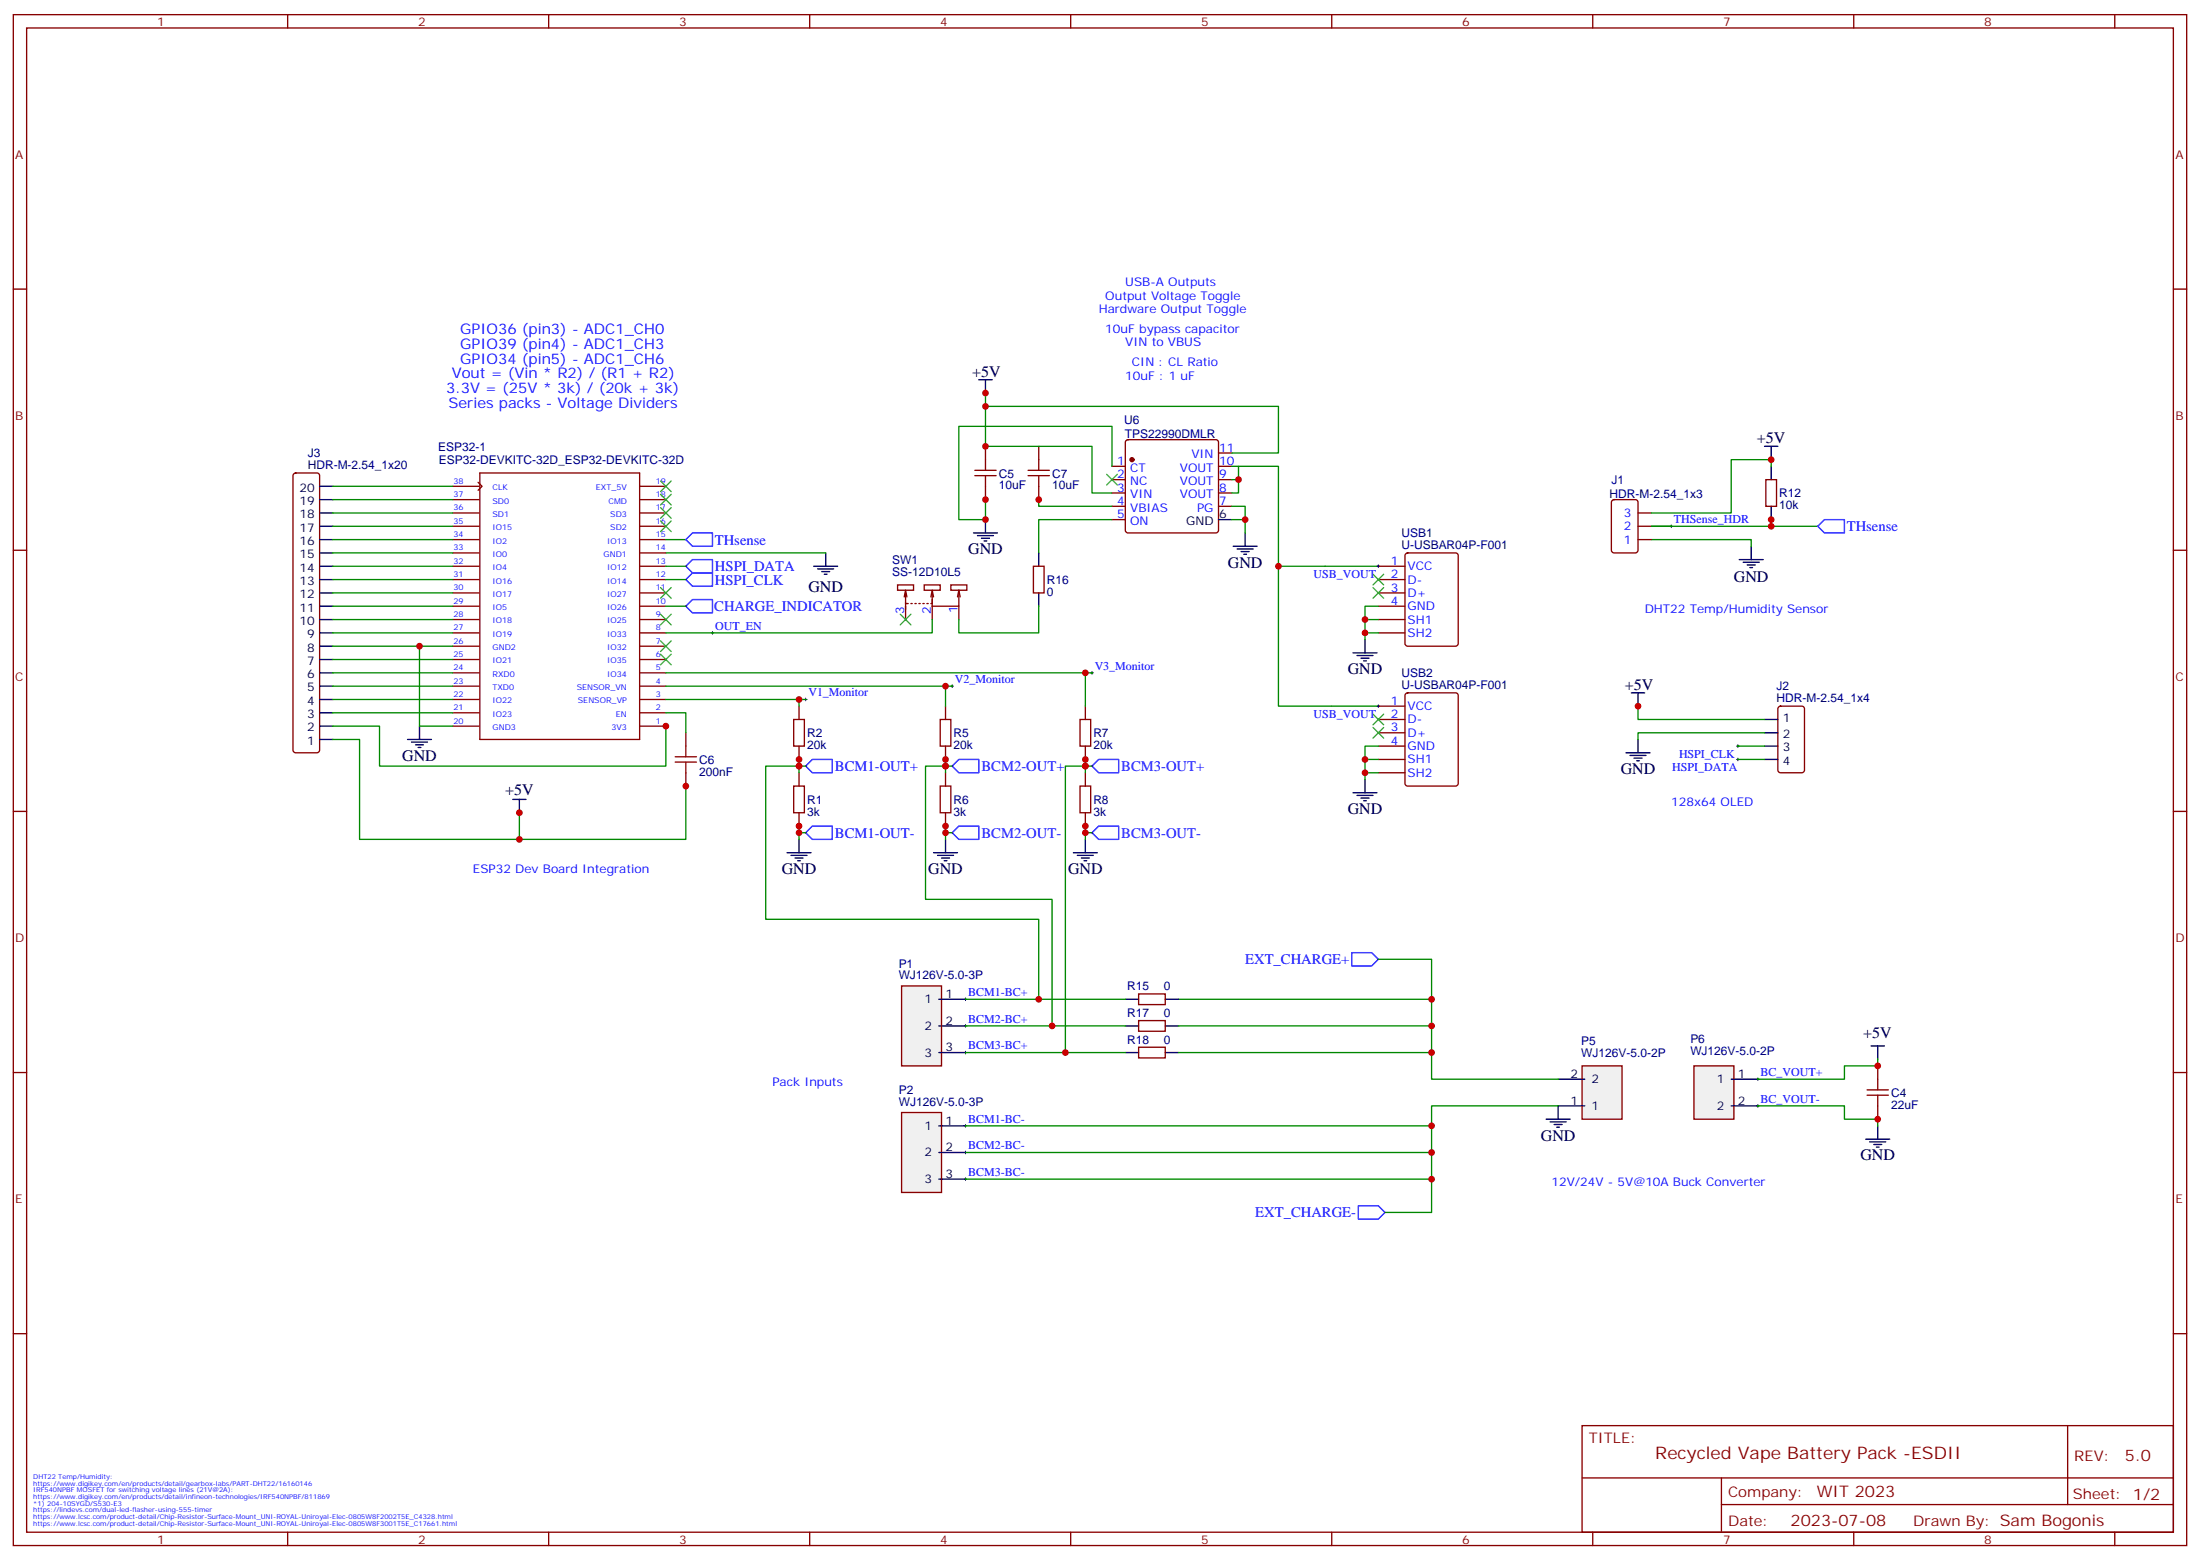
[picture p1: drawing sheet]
<svg xmlns="http://www.w3.org/2000/svg" width="583mm" height="413mm" viewBox="0 0 583 413" stroke-linecap="round" stroke-linejoin="round" font-family="sans-serif">
<g fill="none" stroke="#870000" stroke-width=".35">
<path d="M3.5 3.9h575.8v405.3h-575.8zM7.1 7.4h568.6v398.3h-568.6zM76.2 3.9v3.5M145.3 3.9v3.5M214.5 3.9v3.5M283.6 3.9v3.5M352.8 3.9v3.5M421.9 3.9v3.5M491.1 3.9v3.5M560.2 3.9v3.5M3.5 76.6h3.6M575.7 76.6h3.6"/>
<path d="M261.1 118.2v6.3M275.2 118.2v6.3M298.3 116.6l.5-.2h23.3a.71 .71 0 0 1 .7 .7v23.3l-.2 .5-.5 .2h-23.3l-.5-.2-.2-.5v-23.3zM322.8 119.9h3.5M77.8 125.4l.5-.2h5.7a.71 .71 0 0 1 .7 .7v72.7l-.3 .5-.4 .2h-5.7l-.5-.2-.2-.5v-72.7zM119.9 128.8h7M119.9 132.3h7M119.9 139.3h7M119.9 135.8h7M126.6 127.7l1.1 1.1-1.1 1M127.1 125.2h42.3v70.6h-42.3zM169.4 128.8h7"/>
<path d="M169.4 132.3h7M169.4 139.3h7M169.4 135.8h7M258.2 124.5h5.7M258.2 125.9h5.7M261.1 125.9v6.4M272.3 124.5h5.7M272.3 125.9h5.7M275.2 125.9v6.4M294.6 123.5h3.5M294.6 127h3.5M294.6 130.5h3.5"/>
<path d="M294.6 134.1h3.5M294.6 137.6h3.5M322.8 123.5h3.5M322.8 127h3.5M322.8 130.5h3.5M322.8 134.1h3.5M427.1 132.5l.5-.2h5.6a.71 .71 0 0 1 .7 .7v13l-.7 .4h-5.6l-.5-.2-.2-.5v-12.7zM433.9 139.3h3.5M433.9 135.8h3.5M467.8 127h2.8v7.1h-2.8zM3.5 145.7h3.6M119.9 146.4h7"/>
<path d="M119.9 142.9h7M119.9 149.9h7M119.9 153.5h7M119.9 157h7M169.4 146.4h7M169.4 142.9h7M169.4 149.9h7M169.4 153.5h7M169.4 157h7M237.8 154.9h4.2v1.4h-4.2zM239.5 158l.4-1.7 .3 1.7M239.9 157v2.8h.7"/>
<path d="M239.9 159.6v4.4M241.3 159.8h.4M242.4 159.8h.3M243.4 159.8h.4M244.5 159.8h.3M244.8 154.9h4.3v1.4h-4.3zM245.5 159.8h.4M246.6 158l.3-1.7 .4 1.7M246.9 157v2.8h-.3M246.9 158.8v5.2M251.9 154.9h4.2v1.4h-4.2zM254 156.3v4.2h-7.1"/>
<path d="M254 156.3l.4 1.7M254 156.3l-.4 1.7M273.8 149.9h2.8v7.1h-2.8zM365.1 149.9h7.1M365.1 153.5h7.1M365.1 157h7.1M372.4 146.6l.5-.2h12.7a.71 .71 0 0 1 .7 .7l-.1 23.6-.6 .4h-12.7l-.5-.2-.2-.5v-23.3zM433.9 142.9h3.5M575.7 145.7h3.6M119.9 171.1h7M119.9 160.5h7M119.9 164h7"/>
<path d="M119.9 167.6h7M119.9 174.6h7M119.9 178.2h7M169.4 171.1h7M169.4 160.5h7M169.4 164h7M169.4 167.6h7M169.4 174.6h7M169.4 178.2h7M254 160.5v3.5M365.1 160.5h7.1M365.1 164h7.1"/>
<path d="M365.1 167.6h7.1M119.9 192.3h7M119.9 188.7h7M119.9 185.2h7M119.9 181.7h7M169.4 192.3h7M169.4 188.7h7M169.4 185.2h7M169.4 181.7h7M181.7 194v3.6M210.3 190.5h2.8v7.1h-2.8zM211.7 187v3.5"/>
<path d="M211.7 197.6v3.5M249.1 190.5h2.8v7.1h-2.8zM250.5 187v3.5M250.5 197.6v3.5M286.1 190.5h2.8v7.1h-2.8zM287.5 187v3.5M287.5 197.6v3.5M365.1 197.6h7.1M365.1 194h7.1M365.1 190.5h7.1M365.1 187h7.1M372.4 183.7l.5-.3h12.7a.71 .71 0 0 1 .7 .8l-.1 23.5-.6 .4h-12.7l-.5-.2-.2-.5v-23.2z"/>
<path d="M471.2 187.2l.5-.2h5.6a.71 .71 0 0 1 .7 .7l-.1 16.5-.6 .4h-5.6l-.5-.2-.2-.5v-16.2zM3.5 214.8h3.6M181.7 204.6v3.5M210.3 208.1h2.8v7.1h-2.8zM211.7 204.6v3.5M211.7 215.2v3.5M249.1 208.1h2.8v7.1h-2.8zM250.5 204.6v3.5M250.5 215.2v3.5M286.1 208.1h2.8v7.1h-2.8zM287.5 204.6v3.5M287.5 215.2v3.5"/>
<path d="M365.1 204.6h7.1M365.1 201.1h7.1M575.7 214.8h3.6M3.5 284h3.6M494.6 290h5.6M494.6 288.6h5.6M497.4 282.2v6.4M497.4 290v6.3M575.7 284h3.6M3.5 353.1h3.6M575.7 353.1h3.6M419.1 377.5h156.6v28.2h-156.6z"/>
<path d="M547.7 377.5v20.9M419.1 391.3h156.5M456 398.4h119.6M456 391.3v14.1M76.2 405.7v3.5M145.3 405.7v3.5M214.5 405.7v3.5M283.6 405.7v3.5M352.8 405.7v3.5M421.9 405.7v3.5M491.1 405.7v3.5M560.2 405.7v3.5"/>
</g>
<g fill="none" stroke="#000" stroke-width=".35">
<path d="M259.3 100.5h3.5M261.1 100.5v3.6M467.4 118.2h3.6M469.2 118.2v3.5M84.7 139.3h3.5M84.7 135.8h3.5M84.7 132.3h3.5M84.7 128.8h3.5M261.1 137.6v3.5M322.8 137.6h3.5M469.2 123.5v3.5M469.2 134.1v3.5"/>
<path d="M84.7 149.9h3.5M84.7 157h3.5M84.7 153.5h3.5M84.7 146.4h3.5M84.7 142.9h3.5M215.5 149.9h6.4M216.6 150.6h4.2M217.7 151.3h2.1M218.4 152h.7M218.7 146.4v3.5M257.9 141.1h6.3M258.9 141.8h4.3"/>
<path d="M260 142.5h2.1M260.7 143.2h.7M275.2 146.4v3.5M275.2 157v3.5M326.7 144.6h6.3M327.7 145.3h4.3M328.8 146.1h2.1M329.5 146.8h.7M329.8 141.1v3.5M460.7 148.2h6.4M461.8 148.9h4.2M462.8 149.6h2.2"/>
<path d="M463.5 150.3h.8M463.9 144.6v3.6M84.7 178.2h3.5M84.7 174.6h3.5M84.7 171.1h3.5M84.7 167.6h3.5M84.7 164h3.5M84.7 160.5h3.5M358.4 172.9h6.4M359.5 173.6h4.2M360.5 174.3h2.2M361.2 175h.7"/>
<path d="M361.6 169.3v3.6M84.7 195.8h3.5M84.7 192.3h3.5M84.7 188.7h3.5M84.7 185.2h3.5M84.7 181.7h3.5M107.9 195.8h6.4M109 196.5h4.2M110.1 197.2h2.1M110.8 197.9h.7M111.1 192.3v3.5M430.7 199.3h6.4"/>
<path d="M432.2 183.4h3.5M433.9 183.4v3.6M433.9 195.8v3.5M467.4 190.5h3.6M467.4 194h3.6M467.4 197.6h3.6M135.8 211.7h3.5M137.6 211.7v3.5M358.4 209.9h6.4M359.5 210.6h4.2M360.5 211.3h2.2M361.2 212h.7"/>
<path d="M361.6 206.4v3.5M431.8 200h4.2M432.9 200.7h2.1M433.6 201.4h.7M467.4 201.1h3.6M208.5 225.8h6.3M209.5 226.5h4.3M210.6 227.2h2.1M211.3 227.9h.7M211.7 222.2v3.6M247.3 225.8h6.3M248.4 226.5h4.2"/>
<path d="M249.4 227.2h2.1M250.1 227.9h.7M250.5 222.2v3.6M284.3 225.8h6.4M285.4 226.5h4.2M286.5 227.2h2.1M287.2 227.9h.7M287.5 222.2v3.6M495.7 276.9h3.5M497.4 276.9v3.6M497.4 298.1v3.5M494.2 301.6h6.4"/>
<path d="M495.3 302.3h4.2M496.4 303h2.1M497.1 303.7h.7"/>
</g>
<g fill="none" stroke="#008700" stroke-width=".35">
<path d="M261.1 104.1v3.5M326.3 119.9h12.4v-12.3h-77.6v10.6h28.2v12.3h5.3M88.2 139.3h31.7M88.2 128.8h31.7M88.2 132.3h31.7M88.2 135.8h31.7M275.2 132.3v1.8h19.4M294.6 137.6h-19.4v8.8M294.6 123.5v-10.6h-40.6v24.7h7.1v-5.3M326.3 137.6h3.5v3.5M326.3 123.5h12.4v63.5h14.1M326.3 134.1h3.5v3.5"/>
<path d="M328.1 123.5v3.5h-1.8M328.1 127v3.5h-1.8M469.2 123.5v-1.8h-10.6v14.1h-21.2M469.2 137.6v1.7h-31.8M469.2 139.3h12.3M88.2 142.9h31.7M88.2 146.4h31.7M88.2 149.9h31.7M88.2 153.5h31.7M88.2 157h31.7M176.4 142.9h5.3M176.4 146.4h42.3"/>
<path d="M351 149.9h14.1M437.4 142.9h26.5v1.7M88.2 164h31.7M88.2 167.6h31.7M88.2 160.5h31.7M88.2 178.2h31.7M88.2 171.1h22.9M88.2 174.6h31.7M119.9 171.1h-8.8v21.2h8.8M176.4 178.2h111.1v8.8M361.6 164h3.5M361.6 167.6h3.5"/>
<path d="M365.1 160.5h-3.5v8.8M88.2 192.3h12.3v10.5h75.9v-10.5M88.2 188.7h31.7M88.2 185.2h31.7M88.2 181.7h31.7M176.4 181.7h74.1v5.3M176.4 185.2h35.3v1.8M176.4 188.7h5.3v5.3M365.1 197.6h-3.5v8.8M433.9 187v3.5h33.5M460.4 197.6h7M467.4 194h-33.5v1.8"/>
<path d="M250.5 201.1v3.5M250.5 218.7v3.5M287.5 201.1v3.5M287.5 218.7v3.5M361.6 201.1h3.5M361.6 204.6h3.5M460.4 201.1h7"/>
</g>
<path d="M188.4 167.6h.7M188.7 167.2v.7M288.9 178.2h.7M289.3 177.8v.7M213.1 185.2h.7M213.4 184.9v.7M251.9 181.7h.7M252.2 181.3v.7M460 197.6h.7M460.4 197.2v.7M460 201.1h.7M460.4 200.7v.7" fill="none" stroke="#000" stroke-width=".26"/>
<g fill="none" stroke="#3c3" stroke-width=".35">
<path d="M175 130.9l2.8 2.8M175 134.4l2.8 2.8M175 137.9l2.8 2.9M175 127.4l2.8 2.8M177.8 130.9l-2.8 2.8M177.8 134.4l-2.8 2.8M177.8 137.9l-2.8 2.9M177.8 127.4l-2.8 2.8M293.2 125.6l2.8 2.8M296 125.6l-2.8 2.8M175 155.6l2.8 2.8M177.8 155.6l-2.8 2.8"/>
<path d="M363.7 152l2.8 2.9M363.7 155.6l2.8 2.8M366.5 152l-2.8 2.9M366.5 155.6l-2.8 2.8M175 162.6l2.8 2.9M175 169.7l2.8 2.8M175 173.2l2.8 2.8M177.8 162.6l-2.8 2.9M177.8 169.7l-2.8 2.8M177.8 173.2l-2.8 2.8M238.5 162.6l2.8 2.9M241.3 162.6l-2.8 2.9"/>
<path d="M363.7 189.1l2.8 2.8M363.7 192.6l2.8 2.8M366.5 189.1l-2.8 2.8M366.5 192.6l-2.8 2.8"/>
</g>
<path d="M181.7 197.6v2.8M178.9 201.8h5.6M178.9 200.4h5.6M181.7 201.8v2.8" fill="none" stroke="#a10000" stroke-width=".35"/>
<circle cx="299.9" cy="121.7" r=".53" fill="#870000" stroke="#870000" stroke-width=".35"/>
<path d="M238.8 261.1h10.6v21.1h-10.6z" fill="#f0f0f0" stroke="#870000" stroke-width=".35"/>
<path d="M248.7 264.6h7.1M248.7 271.6h7.1M248.7 278.7h7.1" fill="none" stroke="#000" stroke-width=".35"/>
<path d="M238.8 294.6h10.6v21.1h-10.6z" fill="#f0f0f0" stroke="#870000" stroke-width=".35"/>
<path d="M248.7 298.1h7.1M248.7 305.2h7.1M248.7 312.2h7.1" fill="none" stroke="#000" stroke-width=".35"/>
<path d="M483.3 137.6h5.3v3.5h-5.3l-1.8-1.8zM181.7 142.9l1.7-1.8h5.3v3.5h-5.3zM181.7 153.5l1.7-1.8h5.3v3.5h-5.3zM181.7 149.9l1.7-1.7h5.3v3.5h-5.3zM213.4 202.8l1.8-1.7h5.3v3.5h-5.3zM252.2 202.8l1.8-1.7h5.3v3.5h-5.3zM289.3 202.8l1.7-1.7h5.3v3.5h-5.3zM291 218.7h5.3v3.5h-5.3l-1.7-1.7zM213.4 220.5l1.8-1.8h5.3v3.5h-5.3zM252.2 220.5l1.8-1.8h5.3v3.5h-5.3z" fill="none" stroke="#00f" stroke-width=".35"/>
<path d="M176.4 149.9h5.3M176.4 153.5h5.3M211.7 218.7v1.8h1.7M211.7 201.1v1.7h1.7M211.7 202.8v1.8M250.5 202.8h1.7M287.5 202.8h1.8M211.7 220.5v1.7M250.5 220.5h1.7M287.5 220.5h1.8" fill="none" stroke="#008700" stroke-width=".35"/>
<path d="M419.1 282.2h10.6v14.1h-10.6z" fill="#f0f0f0" stroke="#870000" stroke-width=".35"/>
<path d="M412.7 292.8h7.1M412.7 285.7h7.1" fill="none" stroke="#000" stroke-width=".35"/>
<path d="M448.7 282.2h10.6v14.1h-10.6z" fill="#f0f0f0" stroke="#870000" stroke-width=".35"/>
<g fill="none" stroke="#000" stroke-width=".35">
<path d="M298.1 264.6h3.5M298.1 271.6h3.5M298.1 278.7h3.5M308.7 264.6h3.5M308.7 271.6h3.5M308.7 278.7h3.5M409.6 296.3h6.3M410.6 297h4.3M411.7 297.7h2.1M412.4 298.4h.7M412.7 292.8v3.5M458.6 285.7h7.1"/>
<path d="M458.6 292.8h7.1"/>
</g>
<g fill="none" stroke="#008700" stroke-width=".35">
<path d="M437.4 139.3h5.3M338.7 149.9h12.3M176.4 160.5h5.3M246.9 164v3.6h-70.5M275.2 160.5v7.1h-21.2v-3.6M287.5 178.2h1.8M88.2 195.8h7v26.4h42.4M211.7 185.2h1.7M250.5 181.7h1.7M352.8 187h12.3M181.7 208.1v14.1h-44.1v-7M211.7 202.8h-8.9v40.6h72.4v21.2"/>
<path d="M250.5 202.8h-5.3v35.3h33.5v33.5M287.5 202.8h-5.3v75.9M365.1 254h14.1v10.6h-67M255.8 264.6h42.3M255.8 271.6h42.3M255.8 278.7h42.3M312.2 271.6h67M312.2 278.7h67M379.2 264.6v21.1h33.5M255.8 298.1h123.4v7.1h-123.4M412.7 292.8h-33.5v5.3M465.7 292.8h22.9v3.5h8.8v1.8"/>
<path d="M497.4 280.5v1.7h-8.8v3.5h-22.9M379.2 312.2v8.8h-12.3M379.2 305.2v7h-123.4"/>
</g>
<path d="M181.7 160.5l1.7-1.7h5.3v3.5h-5.3zM358.1 252.2h5.3l1.7 1.8-1.7 1.8h-5.3zM359.8 319.3h5.3l1.8 1.7-1.8 1.8h-5.3z" fill="none" stroke="#00f" stroke-width=".35"/>
<g fill="none" stroke="#000" stroke-width=".26">
<path d="M442.4 139.3h.7M442.7 139v.7M364.8 149.9h.7M365.1 149.6v.7M364.8 187h.7M365.1 186.6v.7M255.4 264.6h.7M255.4 271.6h.7M255.4 278.7h.7M255.8 264.2v.7M255.8 271.3v.7M255.8 278.3v.7"/>
<path d="M255.4 298.1h.7M255.8 297.7v.7M465.3 285.7h.7M465.3 292.8h.7M465.7 285.4v.7M465.7 292.5v.7M255.4 312.2h.7M255.4 305.2h.7M255.8 304.8v.7M255.8 311.9v.7"/>
</g>
<path d="M301.6 263.2h7.1v2.8h-7.1zM301.6 270.2h7.1v2.8h-7.1zM301.6 277.3h7.1v2.8h-7.1z" fill="none" stroke="#870000" stroke-width=".35"/>
<g fill="#c00">
<circle cx="469.2" cy="121.7" r=".88"/>
<circle cx="261.1" cy="118.2" r=".88"/>
<circle cx="261.1" cy="137.6" r=".88"/>
<circle cx="275.2" cy="132.3" r=".88"/>
<circle cx="137.6" cy="222.2" r=".88"/>
<circle cx="211.7" cy="202.8" r=".88"/>
<circle cx="287.5" cy="220.5" r=".88"/>
<circle cx="250.5" cy="220.5" r=".88"/>
<circle cx="211.7" cy="220.5" r=".88"/>
<circle cx="111.1" cy="171.1" r=".88"/>
<circle cx="261.1" cy="107.6" r=".88"/>
<circle cx="329.8" cy="137.6" r=".88"/>
<circle cx="328.1" cy="127" r=".88"/>
<circle cx="469.2" cy="139.3" r=".88"/>
<circle cx="287.5" cy="202.8" r=".88"/>
<circle cx="250.5" cy="202.8" r=".88"/>
<circle cx="361.6" cy="201.1" r=".88"/>
<circle cx="361.6" cy="164" r=".88"/>
<circle cx="361.6" cy="167.6" r=".88"/>
<circle cx="181.7" cy="208.1" r=".88"/>
<circle cx="137.6" cy="215.2" r=".88"/>
<circle cx="211.7" cy="201.1" r=".88"/>
<circle cx="211.7" cy="218.7" r=".88"/>
<circle cx="176.4" cy="192.3" r=".88"/>
<circle cx="261.1" cy="104.1" r=".88"/>
<circle cx="261.1" cy="132.3" r=".88"/>
<circle cx="433.9" cy="187" r=".88"/>
<circle cx="469.2" cy="137.6" r=".88"/>
<circle cx="287.5" cy="218.7" r=".88"/>
<circle cx="250.5" cy="218.7" r=".88"/>
<circle cx="287.5" cy="201.1" r=".88"/>
<circle cx="250.5" cy="201.1" r=".88"/>
<circle cx="287.5" cy="178.2" r=".88"/>
<circle cx="250.5" cy="181.7" r=".88"/>
<circle cx="211.7" cy="185.2" r=".88"/>
<circle cx="338.7" cy="149.9" r=".88"/>
<circle cx="361.6" cy="204.6" r=".88"/>
<circle cx="497.4" cy="296.3" r=".88"/>
<circle cx="497.4" cy="282.2" r=".88"/>
<circle cx="379.2" cy="305.2" r=".88"/>
<circle cx="379.2" cy="298.1" r=".88"/>
<circle cx="275.2" cy="264.6" r=".88"/>
<circle cx="278.7" cy="271.6" r=".88"/>
<circle cx="282.2" cy="278.7" r=".88"/>
<circle cx="379.2" cy="264.6" r=".88"/>
<circle cx="379.2" cy="271.6" r=".88"/>
<circle cx="379.2" cy="278.7" r=".88"/>
<circle cx="379.2" cy="312.2" r=".88"/>
</g>
<text font-size="4.6" fill="#800" x="438.5" y="386.3">Recycled Vape Battery Pack -ESDII</text>
<g font-size="4.2">
<text x="257.5" y="99.8">+5V</text>
<text x="465.4" y="117.2">+5V</text>
<text x="256.5" y="146.8">GND</text>
<text x="325.3" y="150.3">GND</text>
<text x="459.3" y="154.1">GND</text>
<text x="214.1" y="156.6">GND</text>
<text x="357" y="178.5">GND</text>
<text x="430.4" y="182.7">+5V</text>
<text x="106.5" y="201.4">GND</text>
<text x="429.3" y="205">GND</text>
<text x="133.8" y="210.6">+5V</text>
<text x="357" y="215.5">GND</text>
<text x="207.1" y="231.4">GND</text>
<text x="245.9" y="231.4">GND</text>
<text x="282.9" y="231.4">GND</text>
<text x="493.6" y="274.8">+5V</text>
<text x="408.2" y="302">GND</text>
<text x="492.8" y="307.3">GND</text>
</g>
<g font-size="4.2" fill="#800">
<text x="562.9" y="386.7">5.0</text>
<text x="481.3" y="396.3">WIT 2023</text>
<text x="474.4" y="404.1">2023-07-08</text>
</g>
<g font-size="3.9" fill="#00f">
<text x="121.9" y="88.5">GPIO36 (pin3) - ADC1_CH0</text>
<text x="121.9" y="92.4">GPIO39 (pin4) - ADC1_CH3</text>
<text x="119.7" y="100.2">Vout = (Vin * R2) / (R1 + R2)</text>
<text x="121.9" y="96.3">GPIO34 (pin5) - ADC1_CH6</text>
<text x="118.2" y="104.1">3.3V = (25V * 3k) / (20k + 3k)</text>
<text x="118.8" y="107.9">Series packs - Voltage Dividers</text>
<text x="489.2" y="140.7">THsense</text>
<text x="189.3" y="144.2">THsense</text>
<text x="189.4" y="154.8">HSPI_CLK</text>
<text x="189.4" y="151.2">HSPI_DATA</text>
<text x="189.2" y="161.8">CHARGE_INDICATOR</text>
<text x="221.2" y="204.1">BCM1-OUT+</text>
<text x="260" y="204.1">BCM2-OUT+</text>
<text x="297" y="204.2">BCM3-OUT+</text>
<text x="221.2" y="221.8">BCM1-OUT-</text>
<text x="260" y="221.8">BCM2-OUT-</text>
<text x="297" y="221.8">BCM3-OUT-</text>
<text x="329.9" y="255.2">EXT_CHARGE+</text>
<text x="332.5" y="322.3">EXT_CHARGE-</text>
</g>
<g font-size="3.9" fill="#800">
<text x="420.9" y="382.1">TITLE:</text>
<text x="549.5" y="386.7">REV:</text>
<text x="457.8" y="396.3">Company:</text>
<text x="549.1" y="396.9">Sheet: 1/2</text>
<text x="457.8" y="403.9">Date:</text>
<text x="506.8" y="404">Drawn By: Sam Bogonis</text>
</g>
<g font-size="3.2" fill="#800">
<text x="41.6" y="6.9">1</text>
<text x="110.8" y="6.9">2</text>
<text x="179.9" y="6.9">3</text>
<text x="249.1" y="6.9">4</text>
<text x="318.2" y="6.9">5</text>
<text x="387.3" y="6.9">6</text>
<text x="456.5" y="6.9">7</text>
<text x="525.6" y="6.9">8</text>
<text x="4.1" y="42">A</text>
<text x="576.3" y="42">A</text>
<text x="4.1" y="111.1">B</text>
<text x="576.3" y="111.1">B</text>
<text x="4.1" y="180.3">C</text>
<text x="576.3" y="180.3">C</text>
<text x="4.1" y="249.4">D</text>
<text x="576.3" y="249.4">D</text>
<text x="4.1" y="318.6">E</text>
<text x="576.3" y="318.6">E</text>
<text x="41.6" y="408.7">1</text>
<text x="110.8" y="408.7">2</text>
<text x="179.9" y="408.7">3</text>
<text x="249.1" y="408.7">4</text>
<text x="318.2" y="408.7">5</text>
<text x="387.3" y="408.7">6</text>
<text x="456.5" y="408.7">7</text>
<text x="525.6" y="408.7">8</text>
</g>
<g font-size="3.2" fill="#00f">
<text x="298.1" y="75.8">USB-A Outputs</text>
<text x="291" y="82.9">Hardware Output Toggle</text>
<text x="292.8" y="79.4">Output Voltage Toggle</text>
<text x="292.8" y="88.2">10uF bypass capacitor</text>
<text x="298.1" y="91.7">VIN to VBUS</text>
<text x="298.1" y="100.5">10uF : 1 uF</text>
<text x="299.9" y="97">CIN : CL Ratio</text>
<text x="323" y="119.6">11</text>
<text x="295.9" y="123.1">1</text>
<text x="299.4" y="124.9">CT</text>
<text x="312.5" y="124.9">VOUT</text>
<text x="315.6" y="121.4">VIN</text>
<text x="323" y="123.1">10</text>
<text x="295.9" y="126.6">2</text>
<text x="295.9" y="130.2">3</text>
<text x="299.4" y="128.4">NC</text>
<text x="299.4" y="131.9">VIN</text>
<text x="312.5" y="131.9">VOUT</text>
<text x="312.5" y="128.4">VOUT</text>
<text x="323" y="130.2">8</text>
<text x="323" y="126.6">9</text>
<text x="295.9" y="133.7">4</text>
<text x="295.9" y="137.2">5</text>
<text x="299.4" y="135.5">VBIAS</text>
<text x="317.1" y="135.5">PG</text>
<text x="323" y="133.7">7</text>
<text x="430.1" y="136.9">3</text>
<text x="299.4" y="139">ON</text>
<text x="430.1" y="143.9">1</text>
<text x="430.1" y="140.4">2</text>
<text x="443.4" y="138.5">THSense_HDR</text>
<text x="368.4" y="149.6">1</text>
<text x="348" y="153">USB_VOUT</text>
<text x="368.4" y="153.1">2</text>
<text x="372.9" y="154.5">D-</text>
<text x="372.9" y="151">VCC</text>
<text x="368.4" y="160.2">4</text>
<text x="368.4" y="156.6">3</text>
<text x="372.9" y="161.6">GND</text>
<text x="372.9" y="158">D+</text>
<text x="189.4" y="166.7">OUT_EN</text>
<text x="239.5" y="162.5" transform="rotate(-90 239.5 162.5)">3</text>
<text x="246.6" y="162.5" transform="rotate(-90 246.6 162.5)">2</text>
<text x="253.6" y="162.2" transform="rotate(-90 253.6 162.2)">1</text>
<text x="372.9" y="165.1">SH1</text>
<text x="435.7" y="162.3">DHT22 Temp/Humidity Sensor</text>
<text x="372.9" y="168.6">SH2</text>
<text x="290" y="177.3">V3_Monitor</text>
<text x="214.1" y="184.3">V1_Monitor</text>
<text x="252.9" y="180.8">V2_Monitor</text>
<text x="348" y="190">USB_VOUT</text>
<text x="368.4" y="190.1">2</text>
<text x="368.4" y="186.6">1</text>
<text x="372.9" y="191.6">D-</text>
<text x="372.9" y="188">VCC</text>
<text x="368.4" y="197.2">4</text>
<text x="368.4" y="193.7">3</text>
<text x="372.9" y="195.1">D+</text>
<text x="372.9" y="202.1">SH1</text>
<text x="372.9" y="198.6">GND</text>
<text x="444.8" y="200.7">HSPI_CLK</text>
<text x="372.9" y="205.7">SH2</text>
<text x="443" y="204.2">HSPI_DATA</text>
<text x="442.7" y="213.4">128x64 OLED</text>
<text x="125.2" y="231.1">ESP32 Dev Board Integration</text>
<text x="256.5" y="263.7">BCM1-BC+</text>
<text x="256.5" y="270.8">BCM2-BC+</text>
<text x="256.5" y="277.8">BCM3-BC+</text>
<text x="204.6" y="287.5">Pack Inputs</text>
<text x="466.4" y="284.9">BC_VOUT+</text>
<text x="466.4" y="291.9">BC_VOUT-</text>
<text x="256.5" y="297.2">BCM1-BC-</text>
<text x="256.5" y="304.3">BCM2-BC-</text>
<text x="256.5" y="311.3">BCM3-BC-</text>
<text x="411" y="314">12V/24V - 5V@10A Buck Converter</text>
</g>
<g font-size="3.2" fill="#000080">
<text x="297.8" y="112.3">U6</text>
<text x="116.1" y="119.4">ESP32-1</text>
<text x="298" y="115.9">TPS22990DMLR</text>
<text x="81.5" y="124.2">HDR-M-2.54_1x20</text>
<text x="81.5" y="121">J3</text>
<text x="116.3" y="122.9">ESP32-DEVKITC-32D_ESP32-DEVKITC-32D</text>
<text x="264.6" y="129.5">10uF</text>
<text x="264.6" y="126.4">C5</text>
<text x="278.7" y="129.5">10uF</text>
<text x="278.7" y="126.4">C7</text>
<text x="426.3" y="131.8">HDR-M-2.54_1x3</text>
<text x="426.9" y="128.3">J1</text>
<text x="471.3" y="131.7">R12</text>
<text x="471.3" y="134.8">10k</text>
<text x="371.2" y="142.2">USB1</text>
<text x="236.3" y="149.4">SW1</text>
<text x="371.2" y="145.3">U-USBAR04P-F001</text>
<text x="236.3" y="152.6">SS-12D10L5</text>
<text x="277.3" y="154.5">R16</text>
<text x="277.3" y="157.8">0</text>
<text x="371.2" y="179.2">USB2</text>
<text x="371.2" y="182.4">U-USBAR04P-F001</text>
<text x="470.6" y="185.9">HDR-M-2.54_1x4</text>
<text x="470.6" y="182.7">J2</text>
<text x="213.8" y="195.2">R2</text>
<text x="252.6" y="195.2">R5</text>
<text x="289.6" y="195.2">R7</text>
<text x="185.2" y="202.2">C6</text>
<text x="213.8" y="198.3">20k</text>
<text x="252.6" y="198.4">20k</text>
<text x="289.6" y="198.3">20k</text>
<text x="185.2" y="205.4">200nF</text>
<text x="213.8" y="215.9">3k</text>
<text x="213.8" y="212.9">R1</text>
<text x="252.6" y="215.9">3k</text>
<text x="252.6" y="212.9">R6</text>
<text x="289.6" y="215.9">3k</text>
<text x="289.6" y="212.9">R8</text>
<text x="238.1" y="256.3">P1</text>
<text x="238.1" y="259.3">WJ126V-5.0-3P</text>
<text x="298.6" y="262.2">R15</text>
<text x="308.3" y="262.2">0</text>
<text x="298.6" y="269.2">R17</text>
<text x="308.3" y="269.2">0</text>
<text x="298.6" y="276.3">R18</text>
<text x="308.3" y="276.3">0</text>
<text x="418.9" y="279.8">WJ126V-5.0-2P</text>
<text x="418.9" y="276.7">P5</text>
<text x="447.8" y="279.4">WJ126V-5.0-2P</text>
<text x="447.8" y="276.3">P6</text>
<text x="238.1" y="292.8">WJ126V-5.0-3P</text>
<text x="238.1" y="289.6">P2</text>
<text x="500.9" y="293.6">22uF</text>
<text x="500.9" y="290.4">C4</text>
</g>
<g font-size="3.2">
<text x="79.3" y="130.2">20</text>
<text x="79.3" y="137.2">18</text>
<text x="79.3" y="133.7">19</text>
<text x="323" y="137.2">6</text>
<text x="79.3" y="140.8">17</text>
<text x="314.2" y="139">GND</text>
<text x="79.3" y="147.8">15</text>
<text x="79.3" y="144.3">16</text>
<text x="79.3" y="154.9">13</text>
<text x="79.3" y="151.3">14</text>
<text x="79.3" y="161.9">11</text>
<text x="79.3" y="158.4">12</text>
<text x="79.3" y="165.5">10</text>
<text x="81.3" y="172.5">8</text>
<text x="81.3" y="169">9</text>
<text x="81.3" y="179.6">6</text>
<text x="81.3" y="176">7</text>
<text x="81.3" y="183.1">5</text>
<text x="81.3" y="190.1">3</text>
<text x="81.3" y="186.6">4</text>
<text x="472.3" y="191.2">1</text>
<text x="81.3" y="197.2">1</text>
<text x="81.3" y="193.7">2</text>
<text x="472.3" y="195.4">2</text>
<text x="472.3" y="199">3</text>
<text x="472.3" y="202.5">4</text>
<text x="244.9" y="265.6">1</text>
<text x="250.5" y="264.2">1</text>
<text x="244.9" y="272.7">2</text>
<text x="250.5" y="271.3">2</text>
<text x="244.9" y="279.8">3</text>
<text x="250.5" y="278.3">3</text>
<text x="416" y="285.4">2</text>
<text x="421.6" y="286.8">2</text>
<text x="454.8" y="286.8">1</text>
<text x="460.4" y="285.4">1</text>
<text x="416" y="292.5">1</text>
<text x="421.6" y="293.9">1</text>
<text x="454.8" y="293.9">2</text>
<text x="460.4" y="292.5">2</text>
<text x="244.9" y="299.2">1</text>
<text x="250.5" y="297.7">1</text>
<text x="250.5" y="304.8">2</text>
<text x="244.9" y="306.2">2</text>
<text x="250.5" y="311.9">3</text>
<text x="244.9" y="313.3">3</text>
</g>
<g font-size="2.1" fill="#00f">
<text x="120.1" y="128.1">38</text>
<text x="120.1" y="131.6">37</text>
<text x="130.5" y="129.8">CLK</text>
<text x="157.9" y="129.8">EXT_5V</text>
<text x="173.7" y="131.6">18</text>
<text x="173.7" y="128.1">19</text>
<text x="120.1" y="135.1">36</text>
<text x="130.5" y="133.3">SD0</text>
<text x="130.5" y="136.9">SD1</text>
<text x="161.2" y="133.3">CMD</text>
<text x="161.7" y="136.9">SD3</text>
<text x="173.7" y="135.1">17</text>
<text x="120.1" y="142.2">34</text>
<text x="120.1" y="138.7">35</text>
<text x="130.5" y="143.9">IO2</text>
<text x="130.5" y="140.4">IO15</text>
<text x="160.8" y="143.9">IO13</text>
<text x="161.7" y="140.4">SD2</text>
<text x="173.7" y="142.2">15</text>
<text x="173.7" y="138.7">16</text>
<text x="120.1" y="145.7">33</text>
<text x="120.1" y="149.2">32</text>
<text x="130.5" y="147.4">IO0</text>
<text x="159.9" y="147.4">GND1</text>
<text x="173.7" y="145.7">14</text>
<text x="173.7" y="149.2">13</text>
<text x="120.1" y="152.8">31</text>
<text x="130.5" y="151">IO4</text>
<text x="130.5" y="154.5">IO16</text>
<text x="160.8" y="151">IO12</text>
<text x="160.8" y="154.5">IO14</text>
<text x="173.7" y="152.8">12</text>
<text x="120.1" y="159.8">29</text>
<text x="120.1" y="156.3">30</text>
<text x="130.5" y="161.6">IO5</text>
<text x="130.5" y="158">IO17</text>
<text x="160.8" y="161.6">IO26</text>
<text x="160.8" y="158">IO27</text>
<text x="173.7" y="159.8">10</text>
<text x="173.7" y="156.3">11</text>
<text x="120.1" y="163.3">28</text>
<text x="120.1" y="166.9">27</text>
<text x="130.5" y="165.1">IO18</text>
<text x="160.8" y="165.1">IO25</text>
<text x="173.7" y="163.3">9</text>
<text x="173.7" y="166.9">8</text>
<text x="120.1" y="170.4">26</text>
<text x="120.1" y="173.9">25</text>
<text x="130.5" y="172.1">GND2</text>
<text x="130.5" y="168.6">IO19</text>
<text x="160.8" y="172.1">IO32</text>
<text x="160.8" y="168.6">IO33</text>
<text x="173.7" y="170.4">7</text>
<text x="173.7" y="173.9">6</text>
<text x="120.1" y="177.5">24</text>
<text x="130.5" y="175.7">IO21</text>
<text x="130.5" y="179.2">RXD0</text>
<text x="160.8" y="179.2">IO34</text>
<text x="160.8" y="175.7">IO35</text>
<text x="173.7" y="177.5">5</text>
<text x="120.1" y="184.5">22</text>
<text x="120.1" y="181">23</text>
<text x="130.5" y="182.7">TXD0</text>
<text x="152.8" y="182.7">SENSOR_VN</text>
<text x="173.7" y="181">4</text>
<text x="173.7" y="184.5">3</text>
<text x="120.1" y="191.6">20</text>
<text x="120.1" y="188">21</text>
<text x="130.5" y="186.2">IO22</text>
<text x="130.5" y="189.8">IO23</text>
<text x="153.1" y="186.2">SENSOR_VP</text>
<text x="163.2" y="189.8">EN</text>
<text x="173.7" y="191.6">1</text>
<text x="173.7" y="188">2</text>
<text x="130.5" y="193.3">GND3</text>
<text x="161.9" y="193.3">3V3</text>
</g>
<g font-size="1.8" fill="#00f">
<text x="8.8" y="391.6">DHT22 Temp/Humidity:</text>
<text x="8.8" y="393.3">https://www.digikey.com/en/products/detail/gearbox-labs/PART-DHT22/16160146</text>
<text x="8.8" y="395.1">IRF540NPBF MOSFET for switching voltage lines (21V@2A):</text>
<text x="8.8" y="398.6">*1) 204-10SYGD/S530-E3</text>
<text x="8.8" y="400.4">https://lindevs.com/dual-led-flasher-using-555-timer</text>
<text x="8.8" y="396.9">https://www.digikey.com/en/products/detail/infineon-technologies/IRF540NPBF/811869</text>
<text x="8.8" y="402.2">https://www.lcsc.com/product-detail/Chip-Resistor-Surface-Mount_UNI-ROYAL-Uniroyal-Elec-0805W8F2002T5E_C4328.html</text>
<text x="8.8" y="403.9">https://www.lcsc.com/product-detail/Chip-Resistor-Surface-Mount_UNI-ROYAL-Uniroyal-Elec-0805W8F3001T5E_C17661.html</text>
</g>
</svg>
